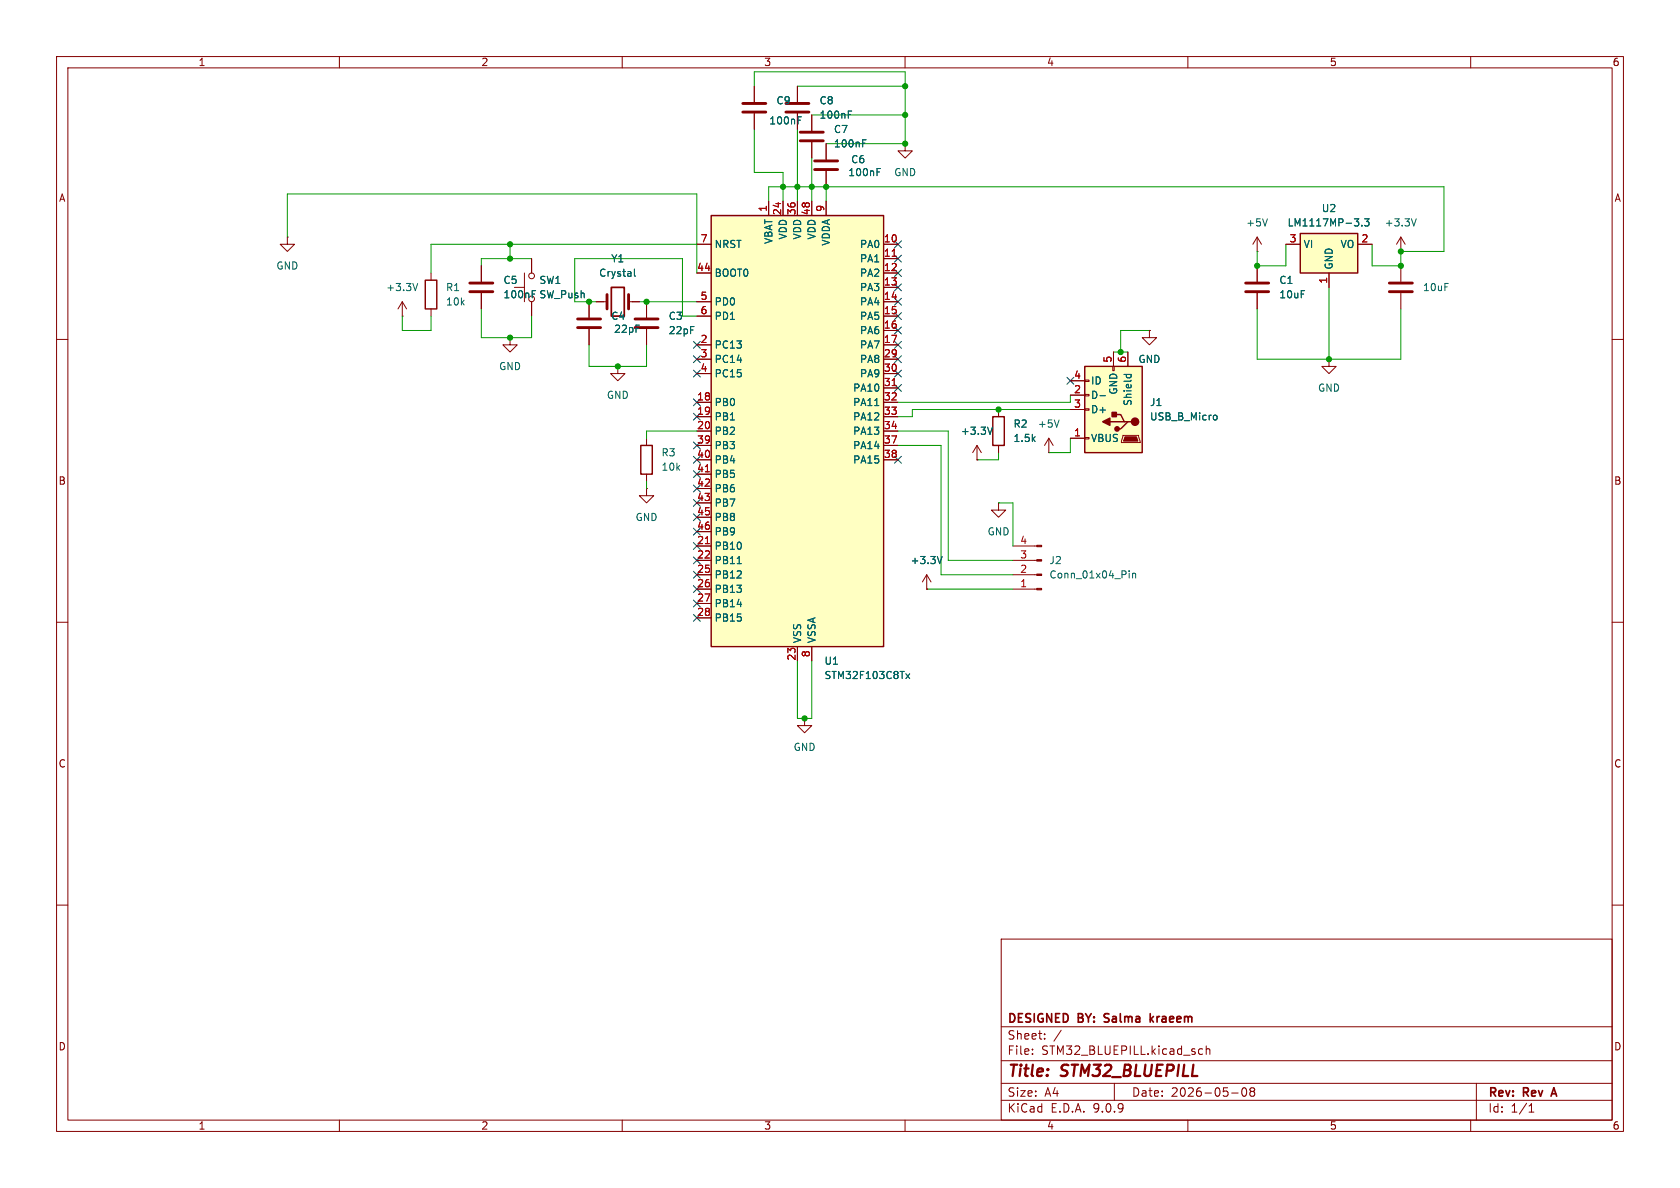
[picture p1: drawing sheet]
<svg xmlns="http://www.w3.org/2000/svg" width="297mm" height="210mm" viewBox="0 0 297 210" stroke-linecap="round" stroke-linejoin="round" font-family="sans-serif">
<g fill="none" stroke="#840000" stroke-width=".18">
<path d="M10 10h277v190h-277zM12 12h273v186h-273zM60 10v2M110 10v2M160 10v2M210 10v2M260 10v2M143.5 20.3v2.8M143.5 25.1v2.8M160 25.4v1.3h1.3l-1.3 1.2-1.3-1.2h1.3M160 25.4h.1M50.8 41.9v1.3h1.3l-1.3 1.3-1.3-1.3h1.3"/>
<path d="M50.8 41.9h.1M71.1 55.9h.1M71.1 53.3l-.7 1.3M71.1 53.3l.8 1.3M71.1 53.3v2.6M76.2 48.3v1.2M76.2 54.6v1.3M85.1 47v2.8M85.1 51.8v2.8M90.2 59.7v1.3h1.2l-1.2 1.2-1.3-1.2h1.3M90.2 59.7h.1M90.9 50.8h1.8"/>
<path d="M92.7 48.3v5M94 45.7v2.6M94 53.3v2.6M104.1 53.3v2.8M104.1 58.2v2.8M105.4 53.3h1.9M111.1 53.3h1.9M114.3 53.3v2.8M114.3 58.2v2.8M203.2 58.4v1.3h1.3l-1.3 1.3-1.3-1.3h1.3M203.2 58.4h.1M247.6 44.5h.1"/>
<path d="M247.6 41.9l-.7 1.3M247.6 41.9l.8 1.3M247.6 41.9v2.6M247.6 47v2.8M247.6 51.8v2.8M10 60h2M109.2 64.8v1.2h1.3l-1.3 1.3-1.3-1.3h1.3M109.2 64.8h.1M114.3 77.5v1.2M176.5 72.4v1.3M176.5 78.7v1.3M234.9 63.5v1.3h1.3l-1.3 1.2-1.2-1.2h1.2"/>
<path d="M234.9 63.5h.1M285 60h2M114.3 86.4v1.2h1.3l-1.3 1.3-1.3-1.3h1.3M114.3 86.4h.1M114.3 83.8v1.3M179.1 99.1h4.2M179.1 96.5h4.2M10 110h2M163.8 104.1h.1M163.8 101.6l-.7 1.3M163.8 101.6l.8 1.3M163.8 101.6v2.5"/>
<path d="M179.1 104.1h4.2M179.1 101.6h4.2M285 110h2M142.2 127v1.3h1.3l-1.3 1.2-1.2-1.2h1.2M142.2 127h.1M10 160h2M177 166h108v32h-108zM285 160h2M60 198v2M110 198v2M160 198v2M177 194.5h108"/>
<path d="M177 191.5h108M177 187.5h108M177 181.5h108M182.5 186.3v.1M182.5 185.5v.1M184.7 183.6v.1M184.7 182.8v.1M187.6 182.1l-1.3 2M197 191.5v3M210 198v2M212.2 185.4l.4 .1M212.6 186.3l-.4 .1"/>
<path d="M213.2 185.5l.3-.1 .3 .1 .1 .9M213.2 184.9v1.5M217.7 193.2h1.2M219.7 192.4l.2-.1a.81 .81 0 0 1 .6 .6 .81 .81 0 0 1-.3 .8l-.2 .1a.81 .81 0 0 1-.3-1.4zM221.2 192.9l-.2-.2 .2-.4 .5 .1 .1 .2-.3 .3M221.2 192.9l-.2 .3v.5l.2 .1 .5-.1 .1-.2-.1-.4-.2-.2M221.2 192.9h.3M260 198v2M261 191.5v6.5M270.3 196.6h.9M270.3 195.5l.4-.4v1.5"/>
<circle cx="94" cy="48.8" r=".51"/>
</g>
<path d="M108.1 50.8h2.3v5.1h-2.3zM195.3 179.3v.5M203.3 179.2v1.5M203.9 179.7l-.6 .6M195.2 180.6l.2 .1M203.5 180.1l.4 .6M274.3 193.4h.8M274.7 192.3l-.5 1.5" fill="none" stroke="#840000" stroke-width=".3"/>
<path d="M141.5 23.4h4M141.5 24.9h4M83.1 50h4M83.1 51.6h4M102.1 56.4h4.1M102.1 57.9h4.1M107.3 52.1v2.5M111.1 52.1v2.5M112.3 56.4h4M112.3 57.9h4M245.6 50h4.1M245.6 51.6h4.1" fill="none" stroke="#840000" stroke-width=".51"/>
<path d="M152.5 25.3h.4M152.5 24.7h.6M250.4 38.7l-.5 1.2M73.8 50.1l-.4 1.3M94.1 52h.4M94.1 51.4h.6M112.2 47.6v1.1l.1 .1M166.6 98.4l-.5 1.2M199.6 100.9v.1M199.6 101.3v.9M200.2 101.3v.9M200.2 101.5l.2-.2 .3 .1 .1 .8" fill="none" stroke="#006464" stroke-width=".18"/>
<g fill="#840000" stroke="#840000" stroke-width=".18">
<path d="M183.3 104h.8v.3h-.8z"/>
<path d="M183.3 101.5h.8v.2h-.8z"/>
<path d="M183.3 98.9h.8v.3h-.8z"/>
<path d="M183.3 96.4h.8v.2h-.8z"/>
</g>
<path d="M75.2 49.5h2v5.1h-2zM113.3 78.7h2v5.1h-2zM175.5 73.7h2v5h-2z" fill="none" stroke="#840000" stroke-width=".25"/>
<path d="M191.8 64.8h10.1v15.2h-10.1z" fill="#ffffc2"/>
<path d="M191.8 64.8h10.1v15.2h-10.1zM196.2 74.5h2.6M196.8 73.3h1.3l.7 1.2h.6M200 74.5h-.6l-1.3 1.3h-.6" fill="none" stroke="#840000" stroke-width=".25"/>
<g fill="none" stroke="#840000" stroke-width=".18">
<path d="M222.2 44.5h.1M222.2 41.9l-.7 1.3M222.2 41.9l.8 1.3M222.2 41.9v2.6M222.2 47v2.8M222.2 51.8v2.8M189.2 77.5h2.6M189.2 72.4h2.6M189.2 69.9h2.6M189.2 67.3h2.6M191.8 77.3h.7v.3h-.7zM191.8 72.3h.7v.2h-.7z"/>
<path d="M191.8 69.7h.7v.3h-.7zM191.8 67.2h.7v.2h-.7zM196.7 64.8h.3v.7h-.3zM196.8 62.2v2.6M198.5 77h2.8l.2 1.2h-3.3zM199.4 62.2v2.6"/>
</g>
<path d="M198.9 77.2h2l.3 .8h-2.6z" fill="#840000" stroke="#840000" stroke-width=".18"/>
<g fill="#840000" stroke="#840000" stroke-width=".25">
<path d="M196.6 72.9h.8v.8h-.8z"/>
<path d="M194.9 74.5l1.3-.6v1.3z"/>
<circle cx="200.7" cy="74.5" r=".63"/>
<circle cx="197.5" cy="75.8" r=".38"/>
</g>
<path d="M224.1 38.7l-.5 1.2M194.5 69.9h.9M198.7 66.2h1.3M199.2 66.2l-.1 .4M199.9 66.2l.1 .4M214.7 73.4l.3 .1 .2 .1-.1 .5-.4 .1" fill="none" stroke="#006464" stroke-width=".18"/>
<path d="M220.2 50h4.1M220.2 51.6h4.1" fill="none" stroke="#840000" stroke-width=".51"/>
<path d="M229.9 41.3h10.1v7h-10.1z" fill="#ffffc2"/>
<path d="M229.9 41.3h10.1v7h-10.1z" fill="none" stroke="#840000" stroke-width=".25"/>
<path d="M227.3 43.2h2.6M234.9 48.3v2.5M240 43.2h2.6M172.7 78.7l-.7 1.3M172.7 78.7l.8 1.3M172.7 78.7v2.6M185.4 77.5l-.7 1.2M185.4 77.5l.8 1.2M185.4 77.5v2.5M172.7 81.3h.1M185.4 80h.1" fill="none" stroke="#840000" stroke-width=".18"/>
<path d="M239.4 38.7h.8l-.4 .5M240.2 39.3v.5M240.8 39.8v.1M241.2 38.7h.8l-.4 .5 .4 .1v.5l-.2 .1-.6-.1M175.4 75.5l-.4 1.3M187.2 74.2l-.4 1.3" fill="none" stroke="#006464" stroke-width=".18"/>
<path d="M125.7 38.1h30.5v76.2h-30.5z" fill="#ffffc2"/>
<path d="M125.7 38.1h30.5v76.2h-30.5z" fill="none" stroke="#840000" stroke-width=".25"/>
<g fill="none" stroke="#840000" stroke-width=".18">
<path d="M133.3 15.2v2.8M141 15.2v2.8M133.3 20.1v2.8M135.9 35.6v2.5M138.4 35.6v2.5M141 20.1v2.8M141 35.6v2.5M143.5 20.3v2.8M143.5 25.1v2.8M143.5 35.6v2.5M146 25.4v2.8M146 30.2v2.8"/>
<path d="M146 35.6v2.5M85.1 47v2.8M85.1 51.8v2.8M94 45.7v2.6M94 53.3v2.6M104.1 53.3v2.8M104.1 58.2v2.8M105.4 53.3h1.3M111.8 53.3h1.2M114.3 53.3v2.8M114.3 58.2v2.8M123.2 43.2h2.5"/>
<path d="M123.2 48.3h2.5M123.2 53.3h2.5M123.2 55.9h2.5M156.2 43.2h2.5M156.2 48.3h2.5M156.2 53.3h2.5M156.2 55.9h2.5M156.2 45.7h2.5M156.2 50.8h2.5M156.2 58.4h2.5M203.2 58.4h.1M222.2 47v2.8"/>
<path d="M222.2 51.8v2.8M227.3 43.2h2.6M234.9 48.3v2.5M240 43.2h2.6M123.2 61h2.5M123.2 63.5h2.5M123.2 66h2.5M123.2 71.1h2.5M123.2 73.7h2.5M123.2 76.2h2.5M123.2 78.7h2.5M156.2 61h2.5"/>
<path d="M156.2 63.5h2.5M156.2 66h2.5M156.2 71.1h2.5M156.2 73.7h2.5M156.2 76.2h2.5M156.2 78.7h2.5M156.2 68.6h2.5M176.5 72.4v1.3M176.5 78.7v1.3M189.2 77.5h2.6M189.2 72.4h2.6M189.2 69.9h2.6"/>
<path d="M189.2 67.3h2.6M196.8 62.2v2.6M199.4 62.2v2.6M123.2 81.3h2.5M123.2 83.8h2.5M123.2 86.4h2.5M123.2 88.9h2.5M123.2 91.4h2.5M123.2 94h2.5M123.2 96.5h2.5M123.2 99.1h2.5M156.2 81.3h2.5"/>
<path d="M172.7 81.3h.1M176.5 88.9v1.3h1.3l-1.3 1.2-1.2-1.2h1.2M176.5 88.9h.1M123.2 101.6h2.5M123.2 104.1h2.5M123.2 106.7h2.5M123.2 109.2h2.5M141 114.3v2.5M143.5 114.3v2.5M163.8 104.1h.1"/>
</g>
<path d="M157.7 45.3h.7M157.7 68.2h.7M124.7 83.4h.7M124.7 96.1h.7" fill="none" stroke="#a90000" stroke-width=".18"/>
<g fill="none" stroke="#006464" stroke-width=".18">
<path d="M150 19.6h.6M141.1 21.3h.4M141.1 20.6h.6M150 20.2h.4M152.5 25.3h.4M152.5 24.7h.6M155.1 30.4h.4M155.1 29.8h.6M239.4 38.7h.8l-.4 .5M240.2 39.3v.5M240.8 39.8v.1M241.2 38.7h.8l-.4 .5 .4 .1v.5l-.2 .1-.6-.1"/>
<path d="M94.1 52h.4M94.1 51.4h.6M112.2 47.6v1.1l.1 .1M154.6 71.7h.8M175.4 75.5l-.4 1.3M194.5 69.9h.9M198.7 66.2h1.3M199.2 66.2l-.1 .4M199.9 66.2l.1 .4M214.7 73.4l.3 .1 .2 .1-.1 .5-.4 .1M130.3 99.6h.8M166.6 98.4l-.5 1.2"/>
<path d="M160.2 119.1l.6 .9M160.8 119.1l-.6 .9"/>
</g>
<path d="M131.3 18.3h4.1M131.3 19.8h4.1M138.9 18.3h4.1M138.9 19.8h4.1M144 28.4h4.1M144 30h4.1" fill="none" stroke="#840000" stroke-width=".51"/>
<g fill="none" stroke="#009600" stroke-width=".18">
<path d="M133.3 15.2v-2.5h26.7v12.7h-14M141 15.2h19M133.3 22.9v7.6h5.1v5.1M135.9 35.6v-2.6h119.4v11.5h-7.7v2.5h-5v-3.8M141 22.9v12.7M143.5 27.9v7.7M143.5 20.3h16.5M146 33v2.6M50.8 41.9v-7.6h72.4v14M71.1 55.9v2.5h5.1v-2.5M85.1 54.6v5.1h8.9v-3.8M90.2 43.2v2.5"/>
<path d="M94 45.7h-8.9v1.3M105.4 53.3h-3.8v-7.6h19v10.2h2.6M113 53.3h10.2M123.2 43.2h-47v5.1M203.2 58.4h-5.1v3.8M222.2 54.6v8.9h25.4v-8.9M227.3 43.2v3.8h-5.1v-2.5M234.9 50.8v12.7M104.1 61v3.8h10.2v-3.8M123.2 76.2h-8.9v1.3M158.7 76.2h8.9v22.9h11.5M158.7 78.7h7.7v22.9h12.7"/>
<path d="M189.2 72.4h-27.9v1.3h-2.6M189.2 77.5v2.5h-3.8M189.2 69.9v1.2h-30.5M196.8 62.2h2.6M114.3 85.1v1.3M176.5 80v1.3h-3.8M176.5 88.9h2.6v7.6M141 116.8v10.2h2.5v-10.2M163.8 104.1h15.3"/>
</g>
<g fill="none" stroke="#000084" stroke-width=".18">
<path d="M158.1 45.1l1.3 1.2M158.1 52.7l1.3 1.2M158.1 47.7l1.3 1.2M158.1 55.3l1.3 1.2M158.1 50.2l1.3 1.2M158.1 57.8l1.3 1.2M158.1 42.6l1.3 1.2M159.4 57.8l-1.3 1.2M159.4 45.1l-1.3 1.2M159.4 52.7l-1.3 1.2M159.4 55.3l-1.3 1.2M159.4 47.7l-1.3 1.2"/>
<path d="M159.4 42.6l-1.3 1.2M159.4 50.2l-1.3 1.2M122.6 78.1l1.2 1.2M122.6 70.5l1.2 1.2M122.6 65.4l1.2 1.2M122.6 62.9l1.2 1.2M122.6 73.1l1.2 1.2M122.6 60.4l1.2 1.2M123.8 78.1l-1.2 1.2M123.8 70.5l-1.2 1.2M123.8 65.4l-1.2 1.2M123.8 62.9l-1.2 1.2"/>
<path d="M123.8 73.1l-1.2 1.2M123.8 60.4l-1.2 1.2M158.1 68l1.3 1.2M158.1 65.4l1.3 1.2M158.1 62.9l1.3 1.2M158.1 60.4l1.3 1.2M159.4 68l-1.3 1.2M159.4 65.4l-1.3 1.2M159.4 62.9l-1.3 1.2M159.4 60.4l-1.3 1.2M188.6 66.7l1.2 1.2M189.8 66.7l-1.2 1.2"/>
<path d="M122.6 93.4l1.2 1.2M122.6 90.8l1.2 1.2M122.6 83.2l1.2 1.2M122.6 80.7l1.2 1.2M122.6 85.8l1.2 1.2M122.6 98.5l1.2 1.2M122.6 95.9l1.2 1.2M122.6 88.3l1.2 1.2M123.8 98.5l-1.2 1.2M123.8 93.4l-1.2 1.2M123.8 90.8l-1.2 1.2M123.8 83.2l-1.2 1.2"/>
<path d="M123.8 95.9l-1.2 1.2M123.8 80.7l-1.2 1.2M123.8 85.8l-1.2 1.2M123.8 88.3l-1.2 1.2M158.1 80.7l1.3 1.2M159.4 80.7l-1.3 1.2M122.6 101l1.2 1.2M122.6 108.6l1.2 1.2M122.6 106.1l1.2 1.2M122.6 103.5l1.2 1.2M123.8 103.5l-1.2 1.2M123.8 101l-1.2 1.2"/>
<path d="M123.8 108.6l-1.2 1.2M123.8 106.1l-1.2 1.2"/>
</g>
<g fill="#009600" stroke="#009600" stroke-width=".18">
<circle cx="138.4" cy="33" r=".46"/>
<circle cx="141" cy="33" r=".46"/>
<circle cx="143.5" cy="33" r=".46"/>
<circle cx="146" cy="33" r=".46"/>
<circle cx="160" cy="25.4" r=".46"/>
<circle cx="160" cy="20.3" r=".46"/>
<circle cx="160" cy="15.2" r=".46"/>
<circle cx="176.5" cy="72.4" r=".46"/>
<circle cx="142.2" cy="127" r=".46"/>
<circle cx="222.2" cy="47" r=".46"/>
<circle cx="198.1" cy="62.2" r=".46"/>
<circle cx="234.9" cy="63.5" r=".46"/>
<circle cx="247.6" cy="47" r=".46"/>
<circle cx="247.6" cy="44.5" r=".46"/>
<circle cx="90.2" cy="43.2" r=".46"/>
<circle cx="90.2" cy="45.7" r=".46"/>
<circle cx="104.1" cy="53.3" r=".46"/>
<circle cx="114.3" cy="53.3" r=".46"/>
<circle cx="90.2" cy="59.7" r=".46"/>
<circle cx="109.2" cy="64.8" r=".46"/>
</g>
<g font-size="2.8" fill="#840000">
<text x="178" y="190.9">Title:</text>
<text x="187.7" y="190.9">STM32_BLUEPILL</text>
</g>
<g font-size="2.1" fill="#840000">
<text x="178" y="184">Sheet:</text>
<text x="178" y="181.2">DESIGNED</text>
<text x="190.7" y="181.2">BY:</text>
<text x="195.9" y="181.2">Salma</text>
<text x="204.6" y="181.2">kraeem</text>
<text x="178" y="186.7">File:</text>
<text x="184.1" y="186.7">STM32_BLUEPILL.kicad_sch</text>
<text x="178" y="196.9">KiCad</text>
<text x="178" y="194.1">Size:</text>
<text x="184.7" y="194.1">A4</text>
<text x="185.7" y="196.9">E.D.A.</text>
<text x="193.3" y="196.9">9.0.9</text>
<text x="200" y="194.1">Date:</text>
<text x="207" y="194.1">2026-05-08</text>
<text x="263" y="194.3">Rev:</text>
<text x="263" y="196.9">Id:</text>
<text x="267.1" y="196.9">1/1</text>
<text x="269.4" y="194.3">Rev</text>
<text x="275.1" y="194.3">A</text>
</g>
<g font-size="1.8" fill="#840000">
<text x="35" y="11.9">1</text>
<text x="85" y="11.9">2</text>
<text x="135" y="11.9">3</text>
<text x="185" y="11.9">4</text>
<text x="235" y="11.9">5</text>
<text x="285" y="11.9">6</text>
<text x="10.3" y="35.9">A</text>
<text x="285.3" y="35.9">A</text>
<text x="10.3" y="85.9">B</text>
<text x="285.3" y="85.9">B</text>
<text x="10.3" y="135.9">C</text>
<text x="285.3" y="135.9">C</text>
<text x="10.3" y="185.9">D</text>
<text x="285.3" y="185.9">D</text>
<text x="35" y="199.9">1</text>
<text x="85" y="199.9">2</text>
<text x="135" y="199.9">3</text>
<text x="185" y="199.9">4</text>
<text x="235" y="199.9">5</text>
<text x="285" y="199.9">6</text>
</g>
<g font-size="1.8" fill="#006464">
<text x="135.9" y="22.2">100nF</text>
<text x="137.2" y="18.6">C9</text>
<text x="144.8" y="18.6">C8</text>
<text x="144.8" y="21.2">100nF</text>
<text x="147.3" y="23.7">C7</text>
<text x="147.3" y="26.3">100nF</text>
<text x="150.4" y="29.1">C6</text>
<text x="149.9" y="31.3">100nF</text>
<text x="158" y="31.3">GND</text>
<text x="220.2" y="40.2">+5V</text>
<text x="227.5" y="40.2">LM1117MP-3.3</text>
<text x="233.6" y="37.7">U2</text>
<text x="244.7" y="40.2">+3.3V</text>
<text x="48.8" y="47.9">GND</text>
<text x="108" y="46.6">Y1</text>
<text x="126.2" y="44">NRST</text>
<text x="136.8" y="43.2" transform="rotate(-90 136.8 43.2)">VBAT</text>
<text x="139.3" y="42.4" transform="rotate(-90 139.3 42.4)">VDD</text>
<text x="141.8" y="42.4" transform="rotate(-90 141.8 42.4)">VDD</text>
<text x="144.4" y="42.4" transform="rotate(-90 144.4 42.4)">VDD</text>
<text x="146.9" y="43.5" transform="rotate(-90 146.9 43.5)">VDDA</text>
<text x="151.9" y="44">PA0</text>
<text x="151.9" y="46.6">PA1</text>
<text x="230.4" y="44">VI</text>
<text x="235.8" y="47.8" transform="rotate(-90 235.8 47.8)">GND</text>
<text x="236.9" y="44">VO</text>
<text x="68.2" y="51.7">+3.3V</text>
<text x="78.7" y="51.7">R1</text>
<text x="88.9" y="50.4">C5</text>
<text x="88.9" y="52.9">100nF</text>
<text x="95.3" y="50.4">SW1</text>
<text x="95.3" y="52.9">SW_Push</text>
<text x="105.8" y="49.1">Crystal</text>
<text x="126.2" y="49.1">BOOT0</text>
<text x="151.9" y="49.1">PA2</text>
<text x="151.9" y="51.7">PA3</text>
<text x="226.1" y="50.4">C1</text>
<text x="226.1" y="52.9">10uF</text>
<text x="251.5" y="51.7">10uF</text>
<text x="78.7" y="54.2">10k</text>
<text x="108" y="56.7">C4</text>
<text x="108.5" y="59">22pF</text>
<text x="118.1" y="56.7">C3</text>
<text x="118.1" y="59.3">22pF</text>
<text x="126.2" y="54.2">PD0</text>
<text x="126.2" y="56.7">PD1</text>
<text x="151.9" y="54.2">PA4</text>
<text x="151.9" y="56.7">PA5</text>
<text x="151.9" y="59.3">PA6</text>
<text x="88.1" y="65.6">GND</text>
<text x="126.2" y="61.8">PC13</text>
<text x="126.2" y="64.4">PC14</text>
<text x="151.9" y="61.8">PA7</text>
<text x="151.9" y="64.4">PA8</text>
<text x="201.2" y="64.4">GND</text>
<text x="107.2" y="70.7">GND</text>
<text x="126.2" y="66.9">PC15</text>
<text x="126.2" y="72">PB0</text>
<text x="150.7" y="69.4">PA10</text>
<text x="150.7" y="72">PA11</text>
<text x="151.9" y="66.9">PA9</text>
<text x="192.8" y="70.7">D-</text>
<text x="192.8" y="68.2">ID</text>
<text x="197.7" y="69.9" transform="rotate(-90 197.7 69.9)">GND</text>
<text x="200.3" y="71.9" transform="rotate(-90 200.3 71.9)">Shield</text>
<text x="203.2" y="72">J1</text>
<text x="232.9" y="69.4">GND</text>
<text x="126.2" y="74.5">PB1</text>
<text x="126.2" y="77.1">PB2</text>
<text x="150.7" y="74.5">PA12</text>
<text x="150.7" y="77.1">PA13</text>
<text x="169.8" y="77.1">+3.3V</text>
<text x="179.1" y="75.8">R2</text>
<text x="183.4" y="75.8">+5V</text>
<text x="192.8" y="73.3">D+</text>
<text x="203.2" y="74.5">USB_B_Micro</text>
<text x="116.8" y="80.9">R3</text>
<text x="116.8" y="83.4">10k</text>
<text x="126.2" y="79.6">PB3</text>
<text x="126.2" y="82.1">PB4</text>
<text x="150.7" y="79.6">PA14</text>
<text x="150.7" y="82.1">PA15</text>
<text x="179.1" y="78.3">1.5k</text>
<text x="192.8" y="78.3">VBUS</text>
<text x="126.2" y="84.7">PB5</text>
<text x="126.2" y="87.2">PB6</text>
<text x="126.2" y="89.8">PB7</text>
<text x="112.3" y="92.3">GND</text>
<text x="126.2" y="92.3">PB8</text>
<text x="126.2" y="94.8">PB9</text>
<text x="174.5" y="94.8">GND</text>
<text x="126.2" y="97.4">PB10</text>
<text x="126.2" y="99.9">PB11</text>
<text x="160.9" y="99.9">+3.3V</text>
<text x="185.4" y="99.9">J2</text>
<text x="126.2" y="102.5">PB12</text>
<text x="126.2" y="105">PB13</text>
<text x="126.2" y="107.5">PB14</text>
<text x="185.4" y="102.5">Conn_01x04_Pin</text>
<text x="126.2" y="110.1">PB15</text>
<text x="141.8" y="113.8" transform="rotate(-90 141.8 113.8)">VSS</text>
<text x="144.4" y="113.8" transform="rotate(-90 144.4 113.8)">VSSA</text>
<text x="145.7" y="117.7">U1</text>
<text x="145.7" y="120.2">STM32F103C8Tx</text>
<text x="140.2" y="132.9">GND</text>
</g>
<g font-size="1.8" fill="#a90000">
<text x="135.6" y="37.5" transform="rotate(-90 135.6 37.5)">1</text>
<text x="138.2" y="38.1" transform="rotate(-90 138.2 38.1)">24</text>
<text x="140.7" y="38.1" transform="rotate(-90 140.7 38.1)">36</text>
<text x="143.3" y="38.1" transform="rotate(-90 143.3 38.1)">48</text>
<text x="145.8" y="37.5" transform="rotate(-90 145.8 37.5)">9</text>
<text x="123.8" y="42.9">7</text>
<text x="156.2" y="42.9">10</text>
<text x="156.2" y="45.5">11</text>
<text x="227.9" y="42.9">3</text>
<text x="240.6" y="42.9">2</text>
<text x="123.1" y="48">44</text>
<text x="123.8" y="53.1">5</text>
<text x="156.2" y="48">12</text>
<text x="156.2" y="50.5">13</text>
<text x="156.2" y="53.1">14</text>
<text x="234.7" y="50.2" transform="rotate(-90 234.7 50.2)">1</text>
<text x="123.8" y="55.6">6</text>
<text x="156.2" y="55.6">15</text>
<text x="156.2" y="58.2">16</text>
<text x="123.8" y="60.7">2</text>
<text x="123.8" y="63.2">3</text>
<text x="123.8" y="65.8">4</text>
<text x="156.2" y="60.7">17</text>
<text x="156.2" y="63.2">29</text>
<text x="156.2" y="65.8">30</text>
<text x="196.6" y="64.2" transform="rotate(-90 196.6 64.2)">5</text>
<text x="199.1" y="64.2" transform="rotate(-90 199.1 64.2)">6</text>
<text x="123.1" y="70.9">18</text>
<text x="156.2" y="68.3">31</text>
<text x="156.2" y="70.9">32</text>
<text x="189.8" y="69.6">2</text>
<text x="189.8" y="67.1">4</text>
<text x="123.1" y="73.4">19</text>
<text x="123.1" y="75.9">20</text>
<text x="156.2" y="73.4">33</text>
<text x="156.2" y="75.9">34</text>
<text x="189.8" y="77.2">1</text>
<text x="189.8" y="72.1">3</text>
<text x="123.1" y="78.5">39</text>
<text x="123.1" y="81">40</text>
<text x="123.1" y="83.6">41</text>
<text x="156.2" y="78.5">37</text>
<text x="156.2" y="81">38</text>
<text x="123.1" y="86.1">42</text>
<text x="123.1" y="88.6">43</text>
<text x="123.1" y="91.2">45</text>
<text x="123.1" y="93.7">46</text>
<text x="123.1" y="96.3">21</text>
<text x="123.1" y="98.8">22</text>
<text x="123.1" y="101.3">25</text>
<text x="180.3" y="101.3">2</text>
<text x="180.3" y="98.8">3</text>
<text x="180.3" y="96.3">4</text>
<text x="123.1" y="103.9">26</text>
<text x="123.1" y="106.4">27</text>
<text x="180.3" y="103.9">1</text>
<text x="123.1" y="109">28</text>
<text x="140.7" y="116.9" transform="rotate(-90 140.7 116.9)">23</text>
<text x="143.3" y="116.3" transform="rotate(-90 143.3 116.3)">8</text>
</g>
</svg>
